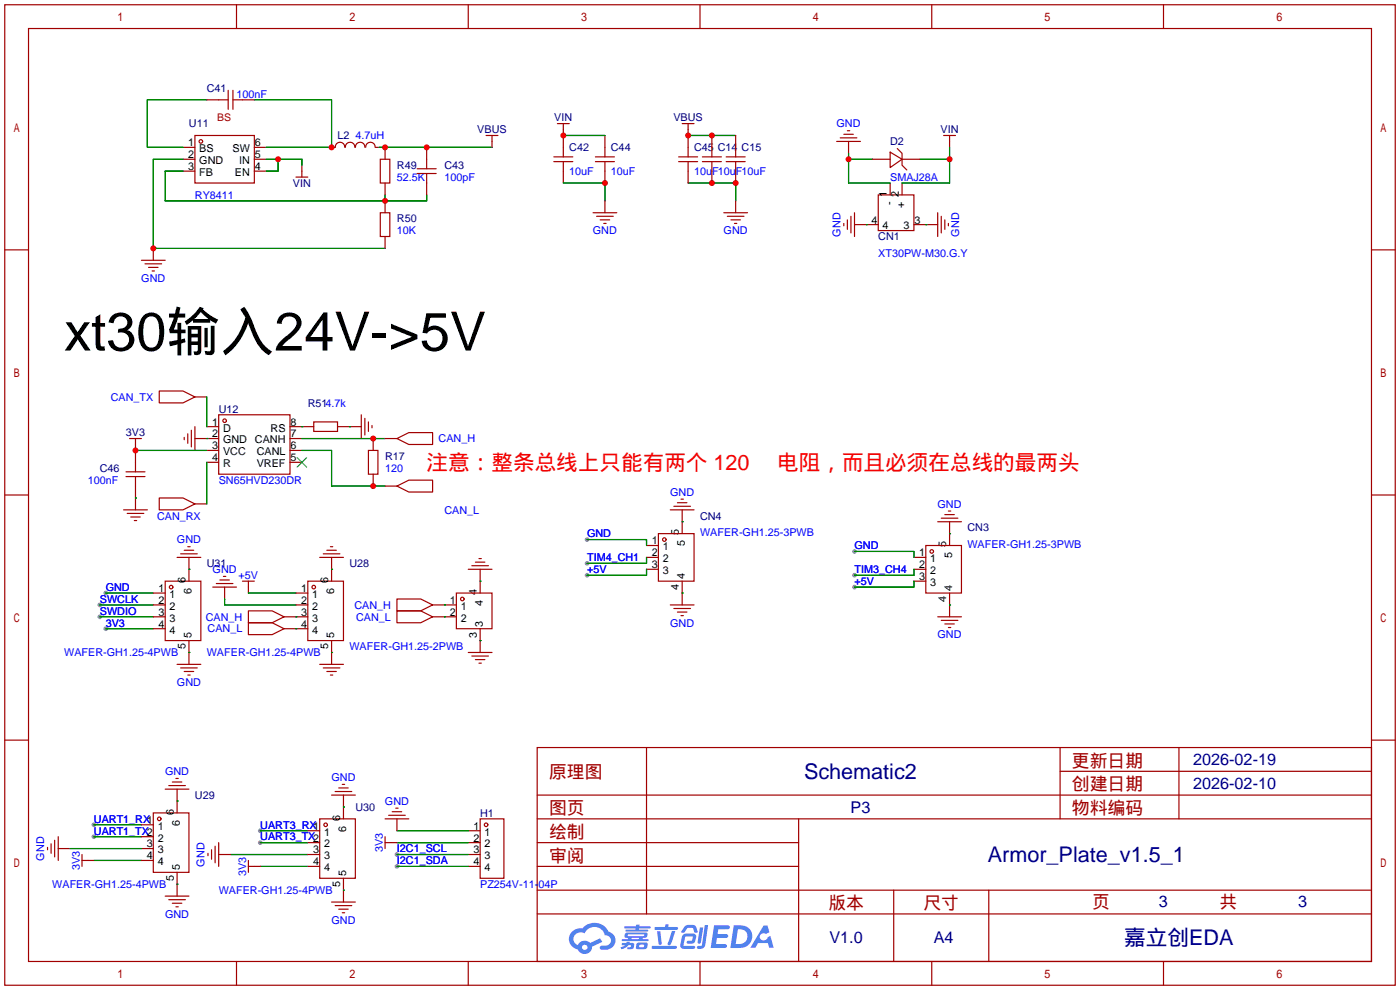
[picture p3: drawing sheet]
<svg xmlns="http://www.w3.org/2000/svg" width="299mm" height="212mm" viewBox="0 0 299 212" stroke-linecap="round" stroke-linejoin="round" font-family="sans-serif">
<g fill="#999">
<circle cx="20.1" cy="176.3" r=".51"/>
<circle cx="20.1" cy="178.8" r=".51"/>
<circle cx="22.6" cy="126.7" r=".51"/>
<circle cx="22.6" cy="134.4" r=".51"/>
<circle cx="21.3" cy="131.8" r=".51"/>
<circle cx="21.3" cy="129.3" r=".51"/>
<circle cx="55.6" cy="177.5" r=".51"/>
<circle cx="55.6" cy="180.1" r=".51"/>
<circle cx="84.8" cy="182.6" r=".51"/>
<circle cx="84.8" cy="185.2" r=".51"/>
<circle cx="182.6" cy="117.9" r=".51"/>
<circle cx="182.6" cy="122.9" r=".51"/>
<circle cx="182.6" cy="125.5" r=".51"/>
<circle cx="125.5" cy="115.3" r=".51"/>
<circle cx="125.5" cy="120.4" r=".51"/>
<circle cx="125.5" cy="122.9" r=".51"/>
</g>
<g fill="none" stroke="#a10000" stroke-width=".25">
<path d="M1 1h297.2v209.6h-297.2zM6.1 6.1h287v199.4h-287zM50.5 1v5.1M100.1 1v5.1M149.6 1v5.1M199.1 1v5.1M248.7 1v5.1M1 53.4h5.1M293.1 53.4h5.1M1 105.8h5.1M293.1 105.8h5.1M1 158.2h5.1"/>
<path d="M114.8 159.8h178.3v45.7h-178.3zM138.2 159.8v35.5M226.6 159.8v15.2M252 159.8v15.2M293.1 158.2h5.1M114.8 175h178.3M114.8 169.9h178.3M170.7 175v30.5M226.6 164.8h66.5M114.8 180.1h55.9M114.8 195.3h178.3M114.8 190.2h178.3"/>
<path d="M114.8 185.2h55.9M191 190.2v15.3M211.3 190.2v15.3M50.5 205.5v5.1M100.1 205.5v5.1M149.6 205.5v5.1M199.1 205.5v5.1M248.7 205.5v5.1"/>
</g>
<g fill="#5487ff">
<path d="M152.6 197.7h2.7a.48 .48 0 0 1 .7 .5 .48 .48 0 0 1-.7 .4h-1.8l-.1 1h1.8a.43 .43 0 0 1 .4 .5 .43 .43 0 0 1-.4 .4h-2l-.2 1.3h1.7a.45 .45 0 0 1 .6 .1 .45 .45 0 0 1-.1 .6l-3.3 .1z"/>
<path d="M163.2 197.8h.8l.4 1.4-.7 .4a.84 .84 0 0 0-1.2 .2 .84 .84 0 0 0 .3 1.2 .84 .84 0 0 0 1.2-.4l.1-.3 .5-.3 .8 2.6h-1l-.3-1h-2.1l-.6 1h-1z"/>
<path d="M149.6 198.2h.7l-.5 3.2a.36 .36 0 0 1-.4 .3 .36 .36 0 0 1-.3-.3z"/>
<path d="M150.6 197.7h.7l-.6 4.3a1.13 1.13 0 0 1-1.8 .6l.2-.4 .8-.1 .1-.1z"/>
<path d="M146.3 198l.6-.3h1.1a.77 .77 0 0 1 .8 .5l.3 1-.1 .1h-.6l-.3-.9-.2-.1h-1l-.7 1h-.6v-.2z"/>
<path d="M145.9 199.9l.5-.4h1.7a.81 .81 0 0 1 .7 .5 .81 .81 0 0 1-.2 .9 .81 .81 0 0 1-.9 .8h-.6a.32 .32 0 0 1-.4-.4 .32 .32 0 0 1 .4-.3h.8l.2-.8h-1.7l-.3 1.9 2.2 .1a.32 .32 0 0 1 .3 .3 .32 .32 0 0 1-.4 .3h-2.2l-.5-.3-.1-.5z"/>
<path d="M139.3 202.1h5.1a.33 .33 0 0 1 .3 .4 .33 .33 0 0 1-.4 .3h-4.9l-.1-.2z"/>
<path d="M143.6 199h.7l-.6 2a.98 .98 0 0 1-.7 1l-.3-.3z"/>
<path d="M140.4 199h.7l.3 2.6a.34 .34 0 0 1-.3 .4 .34 .34 0 0 1-.4-.3z"/>
<path d="M139.9 198.1h2.2l.2-.5h.6l-.1 .5h1.8a.32 .32 0 0 1 .3 .4 .32 .32 0 0 1-.3 .2h-4.6l-.1-.1z"/>
<path d="M132.9 201.5h1l.1-.2h.6l-.1 .2 .9 .1a.82 .82 0 0 1-.6 1.3h-.7v-.5h.7v-.4a.68 .68 0 0 0-.9 .4l-1.1 .5-.2-.5 1-.4h-.7z"/>
<path d="M133.5 198h2.4l.1-.4h.7l-.1 .4h2.2l.3 .2-.3 .2h-2.2l-.1 .3h1.8l.3 .2-.3 .2h-4.5l-.1-.4h2.1v-.3h-2.2l-.2-.1z"/>
<path d="M156.8 197.7l-.7 4.9h1.7a2.5 2.5 0 0 0 3-2.5 2.5 2.5 0 0 0-3.1-2.4zM157.7 198.6a1.61 1.61 0 0 1 2.1 1.4 1.61 1.61 0 0 1-1.9 1.8h-.7z"/>
<path d="M133.6 199.5a.55 .55 0 0 0-.1 .7 .55 .55 0 0 0 .7 .2l.1 .3h-1.4v.4h5.5l.2-.1-.2-.3h-1.1l.1-.3a.7 .7 0 0 0 .9-.2 .7 .7 0 0 0-.1-.9h-4.1zM134.2 199.7h3.4l.1 .1-.2 .3h-3.2zM134.9 200.4h1.7l-.1 .3h-1.5z"/>
<path d="M136.1 201.6a1.05 1.05 0 0 0 0 1.2 2.91 2.91 0 0 0 2.1-.1 .98 .98 0 0 0 .1-1.2l-1.7-.1zM136.7 201.9h.8l.1 .3-.2 .2h-.8z"/>
<path d="M122.3 199.1a2.23 2.23 0 0 0-.6 2.3 2.23 2.23 0 0 0 1.8 1.5 1.58 1.58 0 0 0 1.7 1 1.58 1.58 0 0 0 1.3-1.6l2.2-1-.5-.8-2.1 1a1.65 1.65 0 0 0-2.6 .5 1.45 1.45 0 0 1-.8-2 1.45 1.45 0 0 1 2-.6l.2 .1a2.3 2.3 0 0 1 2.4-1.4 2.3 2.3 0 0 1 2 1.8 1.12 1.12 0 0 1 1.3 1 1.12 1.12 0 0 1-1.1 1.2h-.7a.45 .45 0 0 0-.6 .4 .45 .45 0 0 0 .4 .5 2.21 2.21 0 0 0 2.3-.6 2.21 2.21 0 0 0 .5-2.2 2.13 2.13 0 0 0-1.4-1.1 3.3 3.3 0 0 0-5.5-.7l-1.2 .1zM124.4 202.5a.6 .6 0 0 1 1.2 0 .6 .6 0 0 1-1.2 0z"/>
</g>
<g fill="none" stroke="#a10000" stroke-width=".25">
<path d="M48.8 19.3v4.1M49.8 19.3v4.1M39.1 31.5h2.6M39.1 34h2.6M39.1 36.6h2.6M41.7 29h12.7v10.1h-12.7zM44.2 21.3h4.6M49.8 21.3h4.6M54.4 31.5h2.5M54.4 34h2.5M54.4 36.6h2.5M63.2 37.8h2.6"/>
<path d="M64.5 35.3v2.5M73.7 31.5a1.01 1.01 0 0 0-1-1.1 1.01 1.01 0 0 0-1 1.1h-.8M73.8 31.5a1.01 1.01 0 0 1 1-1.1 1.01 1.01 0 0 1 1 1.1M76 31.5a1.01 1.01 0 0 1 1-1.1 1.01 1.01 0 0 1 1 1.1M78.2 31.5a1.01 1.01 0 0 1 1-1.1 1.01 1.01 0 0 1 1 1.1M80.3 31.5h.7M81.3 34h2v5.1h-2zM82.3 31.5v2.5M82.3 39.1v2.6M89.2 37.1h4M89.2 36.1h4M91.2 31.5v4.6"/>
<path d="M91.2 37.1v4.6M103.9 29h2.5M105.2 29v2.5M118.4 34.5h4M118.4 33.5h4M119.1 26.4h2.6M120.4 26.4v7.1M120.4 34.5v4.6M127.3 34.5h4M127.3 33.5h4M129.3 29v4.5M129.3 34.5v4.6"/>
<path d="M145 34.5h4.1M145 33.5h4.1M145.8 26.4h2.5M147.1 26.4v7.1M147.1 34.5v4.6M150.1 34.5h4.1M150.1 33.5h4.1M152.1 29v4.5M152.1 34.5v4.6M155.2 34.5h4.1M155.2 33.5h4.1M157.2 29v4.5"/>
<path d="M157.2 34.5v4.6M178.8 30.2h5.1M179.6 29.5h3.5M180.3 28.7h2.1M181.1 27.9h.5M181.4 30.2v2.6M186.4 34h3.8M190.2 32.5l2.6 1.5-2.6 1.8zM190.2 39.1v2.6M191.8 31.8l1 1v2.5l1 1M192.8 34h3.8M192.8 39.1v2.6"/>
<path d="M201.7 29h2.5M202.9 29v2.5M30.2 55.6h5.1M31 56.4h3.5M31.7 57.2h2.1M32.5 57.9h.5M32.8 53.1v2.5M81.3 45.5h2v5h-2zM82.3 42.9v2.6M82.3 50.5v2.6M126.7 45.5h5.1M127.5 46.2h3.6"/>
<path d="M128.3 47h2M129 47.8h.5M129.3 42.9v2.6M154.7 45.5h5.1M155.4 46.2h3.6M156.2 47h2M157 47.8h.5M157.2 42.9v2.6M180.3 47.8v.5M181.1 47v2M181.9 46.2v3.6M182.6 48h5.1"/>
<path d="M182.6 45.5v5M187.7 41.7h7.6v7.6h-7.6zM195.3 48h5.1M200.4 45.5v5M201.2 46.2v3.6M201.9 47v2M202.7 47.8v.5M27.7 93.7h2.5M29 93.7v7.1M34 83.6h5.1l2.6 1.2-2.6 1.3h-5.1zM39.4 93.5v.5M40.1 92.7v2"/>
<path d="M40.9 91.9v3.6M41.7 93.7h5M41.7 84.8h2.5M41.7 91.2v5.1M44.2 91.2h2.5M44.2 96.3h2.5M44.2 98.8h2.5M46.7 88.6h15.3v12.7h-15.3zM62 91.2h5.1M62 93.7h2.5M62 96.3h2.5M62 98.8h2.5"/>
<path d="M67.1 90.2h5v2h-5zM72.1 91.2h5.1M77.2 88.6v5.1M78 89.4v3.6M78.7 96.3h2.1v5h-2.1zM78.7 90.2v2M79.5 90.9v.5M79.8 93.7v2.6M82.3 93.7h2.5M84.8 93.7l2.6-1.2h5.1v2.5h-5.1zM26.4 109h5.1M26.9 101.9h4.1"/>
<path d="M26.9 100.8h4.1M27.2 109.7h3.5M27.9 110.5h2.1M28.7 111.3h.5M29 101.9v7.1M34 106.4h5.1l2.6 1.3-2.6 1.3h-5.1zM37.8 119.1h5.1M38.6 118.4h3.6M39.4 117.6h2M40.1 116.8h.5M40.4 119.1v5.1M41.7 107.7h2.5"/>
<path d="M68.3 119.1h5.1M69.1 118.4h3.5M69.8 117.6h2.1M70.6 116.8h.5M70.9 119.1v5.1M79.8 101.3v2.6M82.3 103.9h2.5M84.8 103.9l2.6-1.3h5.1v2.6h-5.1zM102.4 119.4h.5M138.2 119.1h2.5M138.2 116.6h2.5M140.7 114h7.6v10.2h-7.6z"/>
<path d="M143.3 109h5M144 108.2h3.6M144.8 107.4h2M145.5 106.7h.5M145.8 109v5M195.3 119.1h2.6M197.9 116.6h7.6v10.1h-7.6zM200.4 111.5h5.1M201.2 110.7h3.5M201.9 110h2.1M202.7 109.2h.5M202.9 111.5v5.1"/>
<path d="M32.8 131.8h2.5M32.8 129.3h2.5M32.8 134.4h2.5M32.8 126.7h2.5M35.3 124.2h7.6v12.7h-7.6zM40.4 136.9v5.1M45.5 125.5h5M46.2 124.7h3.6M47 124h2M47.8 123.2h.5M48 125.5v2.5M51.8 124.2h2.6"/>
<path d="M53.1 130.6h5.1l2.5 1.2-2.5 1.3h-5.1zM53.1 133.1h5.1l2.5 1.3-2.5 1.2h-5.1zM53.1 124.2v2.5M60.7 131.8h5.1M60.7 134.4h5.1M63.2 129.3h2.6M63.2 126.7h2.6M65.8 124.2h7.6v12.7h-7.6zM70.9 136.9v5.1M84.8 128h5.1l2.6 1.3-2.6 1.3h-5.1zM84.8 130.6h5.1l2.6 1.2-2.6 1.3h-5.1zM92.5 131.8h5"/>
<path d="M92.5 129.3h5M97.5 126.7h7.7v7.7h-7.7zM100.1 139.4h5.1M100.1 121.7h5.1M100.8 120.9h3.6M101.6 120.1h2M102.6 121.7v5M102.6 134.4v5M138.2 121.7h2.5M143.3 129.3h5M144 130h3.6M144.8 130.8h2"/>
<path d="M145.5 131.6h.5M145.8 124.2v5.1M195.3 124.2h2.6M195.3 121.7h2.6M200.4 131.8h5.1M201.2 132.6h3.5M201.9 133.4h2.1M202.7 134.1h.5M202.9 126.7v5.1M37.8 142h5.1M38.6 142.7h3.6M39.4 143.5h2"/>
<path d="M40.1 144.3h.5M68.3 142h5.1M69.1 142.7h3.5M69.8 143.5h2.1M70.6 144.3h.5M100.8 140.2h3.6M101.6 141h2M102.4 141.7h.5M11.7 179.6v3.5M12.4 178.8v5.1M30.2 176.3h2.6M30.2 178.8h2.6"/>
<path d="M32.8 173.7h7.6v12.7h-7.6zM35.3 168.7h5.1M36.1 167.9h3.5M36.8 167.1h2.1M37.6 166.4h.5M37.8 168.7v5M65.8 177.5h2.5M68.3 175h7.6v12.7h-7.6zM70.9 169.9h5M71.6 169.2h3.6M72.4 168.4h2M73.2 167.6h.5"/>
<path d="M73.4 169.9v5.1M82.3 178.8v2.6M82.3 175h5.1M83.1 174.2h3.5M83.8 173.5h2.1M84.6 172.7h.5M84.8 175v2.5M100.1 177.5h2.5M102.6 175h5.1v12.7h-5.1zM10.2 181.1v.5M10.9 180.3v2.1M12.4 181.4h2.6"/>
<path d="M17.5 183.9h2.6M17.5 182.6v2.6M30.2 181.4h2.6M30.2 183.9h2.6M35.3 191.5h5.1M36.1 192.3h3.5M36.8 193h2.1M37.6 193.8h.5M37.8 186.4v5.1M44.4 182.4v.5M45.2 181.6v2M46 180.8v3.6"/>
<path d="M46.7 182.6h2.6M46.7 180.1v5.1M53.1 183.9v2.5M53.1 185.2h2.5M65.8 180.1h2.5M65.8 182.6h2.5M65.8 185.2h2.5M70.9 192.8h5M71.6 193.5h3.6M72.4 194.3h2M73.2 195.1h.5M73.4 187.7v5.1"/>
<path d="M82.3 180.1h2.5M100.1 180.1h2.5M100.1 182.6h2.5M100.1 185.2h2.5"/>
<circle cx="42.9" cy="30.2" r=".38"/>
<circle cx="48" cy="89.9" r=".38"/>
<circle cx="142" cy="115.3" r=".38"/>
<circle cx="199.1" cy="117.9" r=".38"/>
<circle cx="36.6" cy="125.5" r=".38"/>
<circle cx="67.1" cy="125.5" r=".38"/>
<circle cx="98.8" cy="128" r=".38"/>
<circle cx="34" cy="175" r=".38"/>
<circle cx="69.6" cy="176.3" r=".38"/>
<circle cx="103.9" cy="176.3" r=".38"/>
</g>
<g fill="none" stroke="#008700" stroke-width=".25">
<path d="M39.1 34h-6.3v19.1h49.5M39.1 36.6h-3.8v6.3h55.9v-1.2M44.2 21.3h-12.7v10.2h7.6M54.4 21.3h16.5v10.2h-14M56.9 34h7.6v1.3M59.4 34v2.6h-2.5M81 31.5h24.2M120.4 39.1h8.9v3.8M120.4 29h8.9M147.1 39.1h10.1v3.8M147.1 29h10.1M181.4 34h5"/>
<path d="M181.4 32.8v6.3h8.8M196.6 34h6.3M202.9 31.5v7.6h-10.1M82.3 41.7v1.2M185.2 48h.1M197.9 48h.1M29 96.3h15.2M44.2 93.7h.1M44.2 84.8v6.4M44.2 98.8v8.9M64.5 91.2h.1M64.5 96.3h6.4v7.6h11.4"/>
<path d="M64.5 93.7h17.8M74.7 91.2h.1M29 106.4h.1M125.5 115.3h12.7v1.3M138.2 119.1v1.3h-12.7M145.8 111.5h.1M182.6 117.9h12.7v1.2M202.9 114h.1M21.3 131.8h11.5M21.3 129.3h11.5M22.6 126.7h10.2M22.6 134.4h10.2"/>
<path d="M40.4 121.7h.1M40.4 139.4h.1M48 128v1.3h15.2M53.1 126.7h10.1M63.2 131.8h.1M63.2 134.4h.1M70.9 121.7h.1M70.9 139.4h.1M95 129.3h.1M95 131.8h.1M102.6 136.9h.1M102.6 124.2h.1"/>
<path d="M138.2 121.7v1.2h-12.7M145.8 126.7h.1M195.3 121.7v1.2h-12.7M195.3 124.2v1.3h-12.7M202.9 129.3h.1M20.1 176.3h10.1M20.1 178.8h10.1M37.8 171.2h.1M55.6 177.5h10.2M73.4 172.5h.1M84.8 177.5h15.3M15 181.4h15.2"/>
<path d="M20.1 183.9h10.1M37.8 189h.1M49.3 182.6h16.5M55.6 180.1h10.2M55.6 185.2h10.2M73.4 190.2h.1M84.8 180.1h15.3M84.8 182.6h15.3M84.8 185.2h15.3"/>
</g>
<path d="M63.5 97.8l2 2M65.5 97.8l-2 2" fill="none" stroke="#3c3" stroke-width=".25"/>
<g fill="#c00">
<circle cx="59.4" cy="34" r=".63"/>
<circle cx="70.9" cy="31.5" r=".63"/>
<circle cx="32.8" cy="53.1" r=".63"/>
<circle cx="129.3" cy="39.1" r=".63"/>
<circle cx="147.1" cy="29" r=".63"/>
<circle cx="152.1" cy="29" r=".63"/>
<circle cx="157.2" cy="39.1" r=".63"/>
<circle cx="152.1" cy="39.1" r=".63"/>
<circle cx="82.3" cy="42.9" r=".63"/>
<circle cx="82.3" cy="31.5" r=".63"/>
<circle cx="91.2" cy="31.5" r=".63"/>
<circle cx="120.4" cy="29" r=".63"/>
<circle cx="202.9" cy="34" r=".63"/>
<circle cx="181.4" cy="34" r=".63"/>
<circle cx="29" cy="96.3" r=".63"/>
<circle cx="79.8" cy="93.7" r=".63"/>
<circle cx="79.8" cy="103.9" r=".63"/>
</g>
<text font-size="11.5" x="13.7" y="74.9">xt30输入24V-&gt;5V</text>
<g font-size="4.6" fill="#f00">
<text x="91.2" y="100.4">注意：整条总线上只能有两个 120</text>
<text x="166.1" y="100.4">电阻，而且必须在总线的最两头</text>
</g>
<g font-size="4.6" fill="#000080">
<text x="171.8" y="166.5">Schematic2</text>
<text x="211.1" y="184.2">Armor_Plate_v1.5_1</text>
<text x="240.3" y="202">嘉立创EDA</text>
</g>
<g font-size="3.8" fill="#a00000">
<text x="117.3" y="166.4">原理图</text>
<text x="229.1" y="163.8">更新日期</text>
<text x="117.3" y="174">图页</text>
<text x="229.1" y="168.9">创建日期</text>
<text x="229.1" y="174">物料编码</text>
<text x="117.3" y="179.1">绘制</text>
<text x="117.3" y="184.2">审阅</text>
<text x="177" y="194.3">版本</text>
<text x="197.4" y="194.3">尺寸</text>
<text x="233.4" y="194.1">页</text>
<text x="260.6" y="194.1">共</text>
</g>
<g font-size="3.5" fill="#000080">
<text x="255" y="163.5">2026-02-19</text>
<text x="181.8" y="173.7">P3</text>
<text x="255" y="168.6">2026-02-10</text>
<text x="247.7" y="193.7">3</text>
<text x="277.4" y="193.7">3</text>
<text x="177.3" y="201.6">V1.0</text>
<text x="199.6" y="201.6">A4</text>
</g>
<g font-size="2.3" fill="#000080">
<text x="44.2" y="19.6">C41</text>
<text x="40.4" y="27.2">U11</text>
<text x="72.1" y="29.8">L2</text>
<text x="102" y="28.5">VBUS</text>
<text x="118.5" y="26">VIN</text>
<text x="143.9" y="26">VBUS</text>
<text x="201" y="28.5">VIN</text>
<text x="121.7" y="32.3">C42</text>
<text x="130.6" y="32.3">C44</text>
<text x="148.3" y="32.3">C45</text>
<text x="153.4" y="32.3">C14</text>
<text x="158.5" y="32.3">C15</text>
<text x="190.2" y="31">D2</text>
<text x="62.6" y="39.9">VIN</text>
<text x="84.8" y="36.1">R49</text>
<text x="95" y="36.1">C43</text>
<text x="84.8" y="47.5">R50</text>
<text x="187.7" y="51.4">CN1</text>
<text x="46.7" y="88.2">U12</text>
<text x="65.8" y="86.9">R514.7k</text>
<text x="26.9" y="93.3">3V3</text>
<text x="21.3" y="100.9">C46</text>
<text x="82.3" y="98.3">R17</text>
<text x="149.6" y="111">CN4</text>
<text x="206.8" y="113.6">CN3</text>
<text x="44.2" y="121.2">U31</text>
<text x="74.7" y="121.2">U28</text>
<text x="41.7" y="170.7">U29</text>
<text x="75.9" y="173.3">U30</text>
<text x="102.6" y="174.5">H1</text>
</g>
<g font-size="2.3" fill="#00f">
<text x="50.5" y="20.9">100nF</text>
<text x="75.9" y="29.8">4.7uH</text>
<text x="178.8" y="27.2">GND</text>
<text x="84.8" y="38.7">52.5K</text>
<text x="95" y="38.7">100pF</text>
<text x="121.7" y="37.4">10uF</text>
<text x="130.6" y="37.4">10uF</text>
<text x="148.3" y="37.4">10uF10uF10uF</text>
<text x="190.2" y="38.7">SMAJ28A</text>
<text x="41.7" y="42.5">RY8411</text>
<text x="84.8" y="50.1">10K</text>
<text x="126.7" y="50.1">GND</text>
<text x="154.7" y="50.1">GND</text>
<text x="179.6" y="50.6" transform="rotate(-90 179.6 50.6)">GND</text>
<text x="205" y="50.6" transform="rotate(-90 205 50.6)">GND</text>
<text x="187.7" y="54.9">XT30PW-M30.G.Y</text>
<text x="30.2" y="60.2">GND</text>
<text x="23.7" y="85.6">CAN_TX</text>
<text x="93.7" y="94.5">CAN_H</text>
<text x="82.3" y="100.9">120</text>
<text x="18.8" y="103.4">100nF</text>
<text x="46.7" y="103.4">SN65HVD230DR</text>
<text x="143.2" y="106">GND</text>
<text x="33.6" y="111">CAN_RX</text>
<text x="95" y="109.8">CAN_L</text>
<text x="200.4" y="108.5">GND</text>
<text x="37.8" y="116.1">GND</text>
<text x="125.5" y="114.9">GND</text>
<text x="125.5" y="119.9">TIM4_CH1</text>
<text x="149.6" y="114.6">WAFER-GH1.25-3PWB</text>
<text x="182.6" y="117.4">GND</text>
<text x="206.8" y="117.1">WAFER-GH1.25-3PWB</text>
<text x="45.4" y="122.5">GND</text>
<text x="51" y="123.7">+5V</text>
<text x="125.5" y="122.5">+5V</text>
<text x="182.6" y="122.5">TIM3_CH4</text>
<text x="182.6" y="125">+5V</text>
<text x="21.3" y="131.4">SWDIO</text>
<text x="21.3" y="128.8">SWCLK</text>
<text x="22.6" y="126.3">GND</text>
<text x="75.7" y="130.1">CAN_H</text>
<text x="22.6" y="133.9">3V3</text>
<text x="44" y="132.6">CAN_H</text>
<text x="44.4" y="135.2">CAN_L</text>
<text x="76.1" y="132.6">CAN_L</text>
<text x="143.2" y="133.9">GND</text>
<text x="200.4" y="136.4">GND</text>
<text x="13.7" y="140.3">WAFER-GH1.25-4PWB</text>
<text x="44.2" y="140.3">WAFER-GH1.25-4PWB</text>
<text x="74.7" y="139">WAFER-GH1.25-2PWB</text>
<text x="37.8" y="146.6">GND</text>
<text x="35.3" y="165.7">GND</text>
<text x="70.8" y="166.9">GND</text>
<text x="82.3" y="172">GND</text>
<text x="20.1" y="175.8">UART1_RX1</text>
<text x="20.1" y="178.4">UART1_TX2</text>
<text x="55.6" y="177.1">UART3_RX1</text>
<text x="55.6" y="179.6">UART3_TX2</text>
<text x="9.4" y="183.9" transform="rotate(-90 9.4 183.9)">GND</text>
<text x="17.1" y="185.9" transform="rotate(-90 17.1 185.9)">3V3</text>
<text x="43.7" y="185.2" transform="rotate(-90 43.7 185.2)">GND</text>
<text x="81.8" y="182.1" transform="rotate(-90 81.8 182.1)">3V3</text>
<text x="84.8" y="182.2">I2C1_SCL</text>
<text x="84.8" y="184.7">I2C1_SDA</text>
<text x="11.2" y="189.8">WAFER-GH1.25-4PWB</text>
<text x="46.7" y="191.1">WAFER-GH1.25-4PWB</text>
<text x="52.6" y="187.2" transform="rotate(-90 52.6 187.2)">3V3</text>
<text x="102.6" y="189.8">PZ254V-11-04P</text>
<text x="35.3" y="196.1">GND</text>
<text x="70.8" y="197.4">GND</text>
</g>
<g font-size="2.3">
<text x="40.2" y="31.3">1</text>
<text x="40.2" y="33.8">2</text>
<text x="42.6" y="32.5">BS</text>
<text x="42.6" y="35.1">GND</text>
<text x="49.7" y="32.5">SW</text>
<text x="51.1" y="35.1">IN</text>
<text x="54.5" y="33.8">5</text>
<text x="54.5" y="31.3">6</text>
<text x="40.2" y="36.3">3</text>
<text x="42.6" y="37.6">FB</text>
<text x="50.2" y="37.6">EN</text>
<text x="54.5" y="36.3">4</text>
<text x="186.3" y="47.8">4</text>
<text x="189.5" y="42" transform="rotate(-90 189.5 42)">1</text>
<text x="190.8" y="43.9" transform="rotate(-90 190.8 43.9)">-</text>
<text x="192.1" y="42" transform="rotate(-90 192.1 42)">2</text>
<text x="193.3" y="44.4" transform="rotate(-90 193.3 44.4)">+</text>
<text x="195.5" y="47.8">3</text>
<text x="188.6" y="49">4</text>
<text x="193.1" y="49">3</text>
<text x="45.3" y="91">1</text>
<text x="45.3" y="93.5">2</text>
<text x="47.7" y="92.2">D</text>
<text x="47.7" y="94.8">GND</text>
<text x="54.5" y="94.8">CANH</text>
<text x="57.8" y="92.2">RS</text>
<text x="62.1" y="93.5">7</text>
<text x="62.1" y="91">8</text>
<text x="45.3" y="96">3</text>
<text x="45.3" y="98.6">4</text>
<text x="47.7" y="97.3">VCC</text>
<text x="47.7" y="99.8">R</text>
<text x="54.9" y="99.8">VREF</text>
<text x="54.9" y="97.3">CANL</text>
<text x="62.1" y="98.6">5</text>
<text x="62.1" y="96">6</text>
<text x="139.3" y="118.9">2</text>
<text x="139.3" y="116.4">1</text>
<text x="141.7" y="117.6">1</text>
<text x="145.1" y="114.4" transform="rotate(-90 145.1 114.4)">5</text>
<text x="146.3" y="116.8" transform="rotate(-90 146.3 116.8)">5</text>
<text x="196.5" y="118.9">1</text>
<text x="202.2" y="116.9" transform="rotate(-90 202.2 116.9)">5</text>
<text x="203.5" y="119.3" transform="rotate(-90 203.5 119.3)">5</text>
<text x="39.7" y="124.6" transform="rotate(-90 39.7 124.6)">6</text>
<text x="70.1" y="124.6" transform="rotate(-90 70.1 124.6)">6</text>
<text x="139.3" y="121.4">3</text>
<text x="141.7" y="122.7">3</text>
<text x="141.7" y="120.2">2</text>
<text x="146.3" y="123.8" transform="rotate(-90 146.3 123.8)">4</text>
<text x="196.5" y="124">3</text>
<text x="196.5" y="121.4">2</text>
<text x="198.8" y="125.2">3</text>
<text x="198.8" y="122.7">2</text>
<text x="198.8" y="120.2">1</text>
<text x="33.9" y="126.5">1</text>
<text x="33.9" y="129.1">2</text>
<text x="33.9" y="131.6">3</text>
<text x="36.2" y="127.8">1</text>
<text x="36.2" y="130.3">2</text>
<text x="40.9" y="126.9" transform="rotate(-90 40.9 126.9)">6</text>
<text x="64.4" y="126.5">1</text>
<text x="64.4" y="129.1">2</text>
<text x="64.4" y="131.6">3</text>
<text x="66.7" y="127.8">1</text>
<text x="66.7" y="130.3">2</text>
<text x="71.4" y="126.9" transform="rotate(-90 71.4 126.9)">6</text>
<text x="96.1" y="131.6">2</text>
<text x="96.1" y="129.1">1</text>
<text x="98.5" y="130.3">1</text>
<text x="101.9" y="127.1" transform="rotate(-90 101.9 127.1)">4</text>
<text x="103.2" y="129.5" transform="rotate(-90 103.2 129.5)">4</text>
<text x="145.1" y="126.1" transform="rotate(-90 145.1 126.1)">4</text>
<text x="202.2" y="128.6" transform="rotate(-90 202.2 128.6)">4</text>
<text x="203.5" y="126.3" transform="rotate(-90 203.5 126.3)">4</text>
<text x="33.9" y="134.1">4</text>
<text x="36.2" y="132.9">3</text>
<text x="36.2" y="135.4">4</text>
<text x="40.9" y="136.5" transform="rotate(-90 40.9 136.5)">5</text>
<text x="64.4" y="134.1">4</text>
<text x="66.7" y="132.9">3</text>
<text x="66.7" y="135.4">4</text>
<text x="71.4" y="136.5" transform="rotate(-90 71.4 136.5)">5</text>
<text x="98.5" y="132.9">2</text>
<text x="101.9" y="136.3" transform="rotate(-90 101.9 136.3)">3</text>
<text x="103.2" y="133.9" transform="rotate(-90 103.2 133.9)">3</text>
<text x="39.7" y="138.8" transform="rotate(-90 39.7 138.8)">5</text>
<text x="70.1" y="138.8" transform="rotate(-90 70.1 138.8)">5</text>
<text x="33.7" y="177.3">1</text>
<text x="33.7" y="179.9">2</text>
<text x="37.1" y="174.1" transform="rotate(-90 37.1 174.1)">6</text>
<text x="38.4" y="176.4" transform="rotate(-90 38.4 176.4)">6</text>
<text x="69.3" y="178.6">1</text>
<text x="72.7" y="175.4" transform="rotate(-90 72.7 175.4)">6</text>
<text x="74" y="177.7" transform="rotate(-90 74 177.7)">6</text>
<text x="101.2" y="177.3">1</text>
<text x="101.2" y="179.9">2</text>
<text x="103.6" y="178.6">1</text>
<text x="31.4" y="181.1">3</text>
<text x="31.4" y="183.7">4</text>
<text x="33.7" y="182.4">3</text>
<text x="33.7" y="184.9">4</text>
<text x="38.4" y="186" transform="rotate(-90 38.4 186)">5</text>
<text x="66.9" y="182.4">3</text>
<text x="66.9" y="184.9">4</text>
<text x="69.3" y="181.1">2</text>
<text x="69.3" y="183.7">3</text>
<text x="101.2" y="182.4">3</text>
<text x="101.2" y="184.9">4</text>
<text x="103.6" y="181.1">2</text>
<text x="103.6" y="183.7">3</text>
<text x="37.1" y="188.3" transform="rotate(-90 37.1 188.3)">5</text>
<text x="69.3" y="186.2">4</text>
<text x="72.7" y="189.6" transform="rotate(-90 72.7 189.6)">5</text>
<text x="74" y="187.3" transform="rotate(-90 74 187.3)">5</text>
<text x="103.6" y="186.2">4</text>
</g>
<text font-size="2.2" fill="#a00000" x="46.4" y="25.8">BS</text>
</svg>
